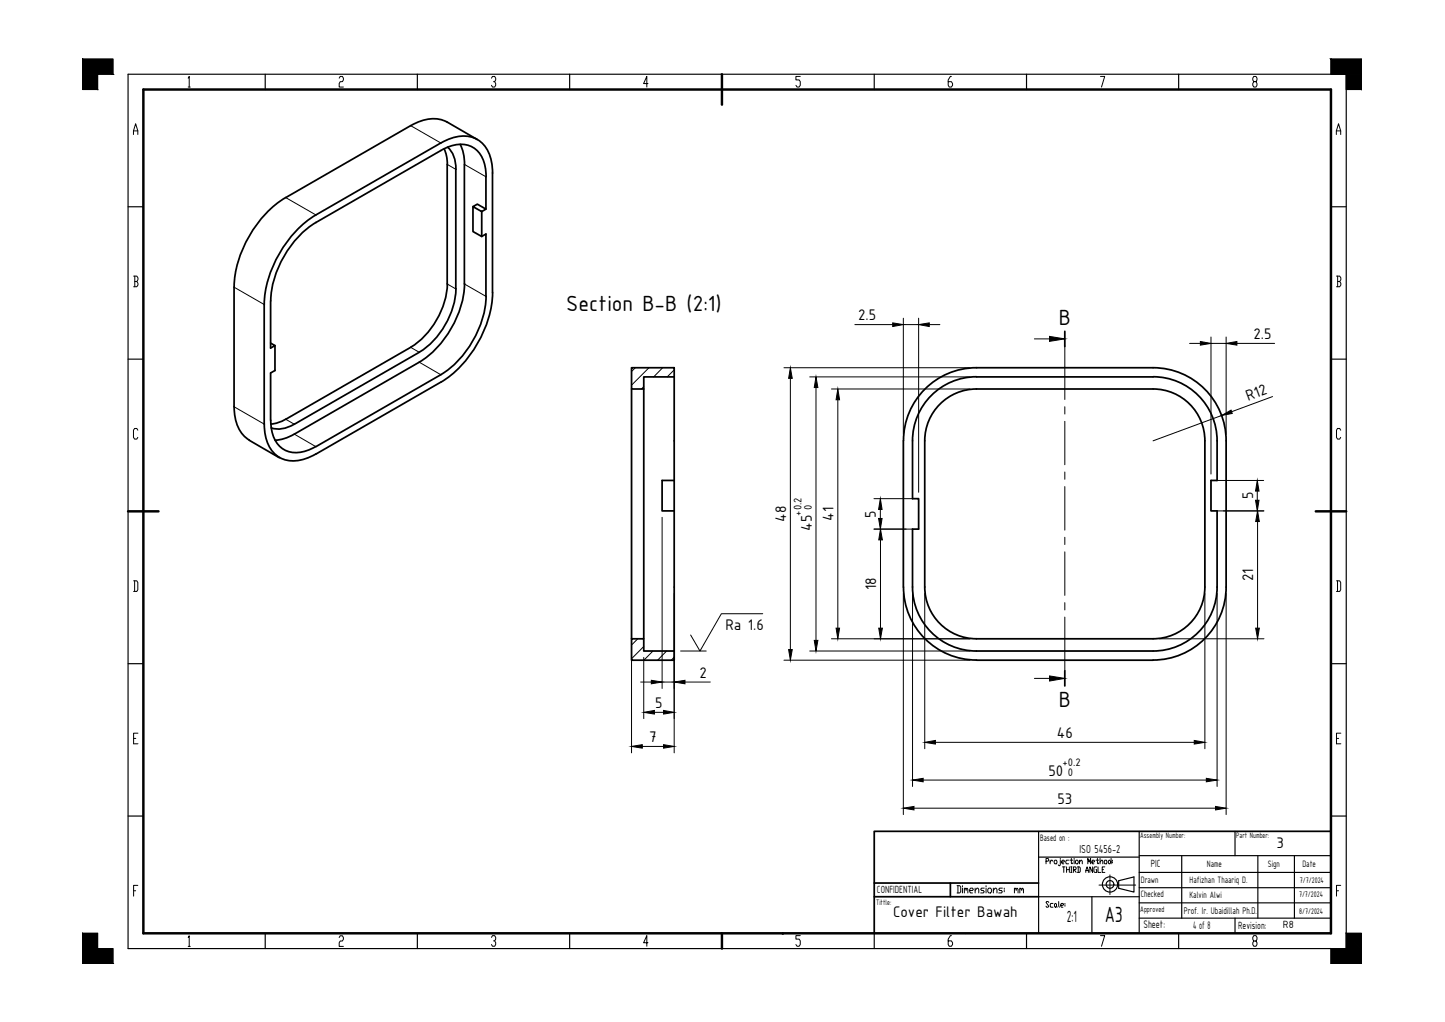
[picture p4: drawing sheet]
<svg xmlns="http://www.w3.org/2000/svg" width="420mm" height="297mm" viewBox="0 0 420 297" stroke-linecap="round" stroke-linejoin="round" font-family="sans-serif">
<!-- layer: TRIM -->
<g fill="#000" stroke="#000" stroke-width=".29">
<path d="M24 17.2l8.8 4.4v-4.4zM24 17.2l8.8 4.4h-8.8z"/>
<path d="M387 17.2l8.8 4.4v-4.4zM387 17.2l8.8 4.4h-8.8z"/>
<path d="M24 21.6l4.4 4.4v-4.4zM24 21.6l4.4 4.4h-4.4z"/>
<path d="M391.4 21.6l4.4 4.4v-4.4zM391.4 21.6l4.4 4.4h-4.4z"/>
<path d="M24 271.3l4.4 4.4v-4.4zM24 271.3l4.4 4.4h-4.4z"/>
<path d="M24 275.7l8.8 4.4v-4.4zM24 275.7l8.8 4.4h-8.8z"/>
<path d="M391.4 271.3l4.4 4.4v-4.4zM391.4 271.3l4.4 4.4h-4.4z"/>
<path d="M387 275.7l8.8 4.4v-4.4zM387 275.7l8.8 4.4h-8.8z"/>
</g>
<!-- layer: BORDER -->
<g fill="none" stroke="#000" stroke-width=".34">
<path d="M37.2 21.6h354.2v254.1h-354.2zM77.1 21.6v4.4M121.4 21.6v4.4M165.6 21.6v4.4M254.2 21.6v4.4M298.5 21.6v4.4M342.7 21.6v4.4M37.2 60.1h4.5M387 60.1h4.4M37.2 104.4h4.5M387 104.4h4.4M37.2 192.9h4.5"/>
<path d="M387 192.9h4.4M37.2 237.2h4.5M387 237.2h4.4M302 249.1h29.2M325.3 256l4.4-1.1v4.4l-4.4-1.1zM331.2 241.6v29.4M77.1 271.3v4.4M121.4 271.3v4.4M165.6 271.3v4.4M254.2 271.3v4.4M298.5 271.3v4.4M302 260.6h29.2"/>
<path d="M317.5 260.6v10.7M331.2 266.9h55.8M342.7 271.3v4.4M359.1 266.9v4.4"/>
<circle cx="322.8" cy="257.1" r="2.22"/>
<circle cx="322.8" cy="257.1" r="1.12"/>
</g>
<path d="M41.7 26h345.3v245.3h-345.3zM209.9 21.6v8.8M37.2 148.6h8.9M382.6 148.6h8.8M209.9 271.3v4.4M227.6 271.3v.1" fill="none" stroke="#000" stroke-width=".72"/>
<!-- layer: TRIM -->
<path d="M24 17.2h8.8v4.4h-4.4v4.4h-4.4zM387 17.2h8.8v8.8h-4.4v-4.4h-4.4zM24 271.3h4.4v4.4h4.4v4.4h-8.8zM387 275.7h4.4v-4.4h4.4v8.8h-8.8z" fill="none" stroke="#000" stroke-width=".29"/>
<!-- layer: TIPIS -->
<path d="M331.2 258h55.8M331.2 253.6h55.8M331.2 248.7h55.8M343.6 248.7v18.2M359.1 241.6v7.1M365.7 248.7v18.2M376.4 248.7v18.2M331.2 262.4h55.8" fill="none" stroke="#000" stroke-width=".34"/>
<!-- layer: BORDER -->
<g fill="none" stroke="#000" stroke-width=".29">
<path d="M38.8 39.1v-1.1l.6-2 .7 2v1.1M38.8 38h1.3M54.7 22.7l.3-.5v3.1M54.7 25.3h.6M98.6 22.7l.3-.5h.7l.3 .5-.3 1h-.7l-.3 .6v1h1.3M142.9 22.7l.3-.5h.6l.3 1-.3 .5h-.3M143.8 23.7l.3 .6-.3 1h-.6l-.3-.5M188.4 24.3h-1.3l1-2.1v3.1M232.7 22.2h-1.3v1h1l.3 .5v1.1l-.3 .5h-.6l-.4-.5M276.6 22.2h-.3l-.6 1v1.6l.3 .5h.6l.4-.5v-.5l-.4-.6h-.9M320 22.2h1.2l-.9 3.1M364.6 23.7l-.3-1 .3-.5h.6l.3 1-.3 .5h-.6l-.3 .6 .3 1h.6l.3-.5-.3-1.1"/>
<path d="M388.6 39.1v-1.1l.6-2 .6 2v1.1M388.6 38h1.2M38.8 80.2h1l.3 .6v.5l-.3 .5M39.2 81.8h.6l.3 .5v.5l-.3 .5h-1M39.2 80.2v3.1M388.6 80.2h.9l.4 .6v.5l-.4 .5M388.9 81.8h.6l.4 .5v.5l-.4 .5h-.9M388.9 80.2v3.1M40.1 125l-.3-.5h-.7l-.3 .5v2.1l.3 .5h.7l.3-.5M389.8 125l-.3-.5h-.6l-.3 .5v2.1l.3 .5h.6l.3-.5M38.8 168.8h1l.3 .5v2.1l-.3 .5h-1M39.1 168.8v3.1"/>
<path d="M388.6 168.8h.9l.3 .5v2.1l-.3 .5h-.9M388.9 168.8v3.1M38.8 214.6h.7M40.1 213.1h-1.3v3.1h1.3M388.6 214.6h.6M389.9 213.1h-1.3v3.1h1.3M38.8 258.9h.6M40.1 257.3h-1.3v3.2M278.3 257.4h.7l.3 .4v1.4l-.3 .3h-.7M278.5 257.4v2.1M279.9 257.4v.4M279.9 258.1v1.4"/>
<path d="M280.4 258.5l.3-.4 .2 .7M280.4 258.1v1.4M280.9 258.5l.3-.4 .2 .4v1M282 258.8h.8l.2-.3-.2-.4h-.6l-.2 .4v.7l.2 .3h.6M283.5 258.8l.6-.7h.2l.3 .4v1M283.5 258.1v1.4M286.2 258.1h-.8l-.3 .4 .3 .3h.5l.3 .4-.3 .3h-.8M286.7 257.4v.4M286.7 258.1v1.4M287.5 258.1h.5l.3 .4v.7l-.3 .3h-.5l-.3-.3v-.7zM288.8 258.8l.5-.7h.3l.3 .4v1M288.8 258.1v1.4"/>
<path d="M291.5 258.1h-.9l-.2 .4 .2 .3h.6l.3 .4-.3 .3h-.8M292 258.1v.4M292 258.8v.4M304.2 250.3h.5l.2-.3-.2-.5h-.5v1.6M305.3 250v1.1M306.1 250.3l-.4-.3-.4 .6M306.7 250h.4l.2 .3-.2 .8h-.4l-.2-.3zM308.3 250v1.4l-.2 .2-.4-.2M308.3 249.5v.3M308.7 250.6h.6l.2-.3-.2-.3h-.4l-.2 .3v.5l.2 .3h.4M308.9 252h.8M309.3 252v1.6"/>
<path d="M310.1 252v1.6M310.1 252.8h.8M310.7 250h-.6l-.2 .3 .2 .8h.6M310.9 252v1.6M311.1 250h.8M311.3 252h.4M311.3 253.6h.4M311.5 249.5v1.3l.2 .3 .2-.3M311.5 252v1.6M312.1 252.8h.6l.2-.3-.2-.5h-.6v1.6M312.3 249.5v.3M312.3 250v1.1"/>
<path d="M312.3 252.8l.6 .8M312.9 250h.4l.2 .3-.2 .8h-.4l-.2-.3zM313.3 252h.6l.2 .3v1l-.2 .3h-.6M313.5 252v1.6M313.9 250.6l.6-.6 .2 .3v.8M313.9 250v1.1M315.7 253.6l.4-1.6 .4 1.6M315.7 253h.8M316.3 251.1v-1.6l.4 1.1 .4-1.1v1.6M317.5 250.6h.6l.2-.3-.2-.3h-.4l-.2 .3v.5l.2 .3h.4M317.7 252v1.6l-.8-1.6v1.6M318.7 250h.8"/>
<path d="M318.9 252h-.6l-.2 .3v1l.2 .3h.6v-.8h-.2M319.1 249.5v1.3l.2 .3 .2-.3M319.3 252v1.6h.8M319.6 257.2h10.6M319.9 250.6l.6-.6 .2 1.1M319.9 249.5v1.6M320.5 252.8h.4M321.3 250h.4l.1 .3-.1 .8h-.4l-.2-.3zM321.3 252h-.8v1.6h.8M322.5 250l.6 .6-.4 .5-.4-.3zM322.7 254.3v5.7M323.1 249.5v1.6"/>
<path d="M323.5 250v.3M323.5 250.6v.2M388.6 258.9h.6M389.8 257.3h-1.2v3.2M54.7 272.5l.3-.5v3.1M54.7 275.1h.6M98.6 272.5l.3-.5h.7l.3 .5-.3 1h-.7l-.3 .5v1.1h1.3M142.9 272.4l.3-.5h.6l.3 1.1-.3 .5h-.3M143.8 273.5l.3 .5v.5l-.3 .5h-.6l-.3-.5M188.4 274h-1.3l1-2.1v3.1M232.7 271.9h-1.3v1.1h1l.3 .5v1l-.3 .5h-.6l-.4-.5M276.6 271.9h-.3l-.6 1.1v1.5l.3 .5h.6l.4-.5v-.5l-.4-.5h-.9"/>
<path d="M280.7 271.3v.1M305 262.3l-.3-.3h-.4l-.1 .3 .8 1.1-.3 .3h-.4l-.1-.3M306.2 262.6h-.7l-.1 .2 .1 .9h.7M306.8 262.6l.4 .2-.2 .9-.4-.3zM307.2 263.4l.2 .3M307.8 262v1.4l.2 .3M308.4 263.1h.7l.2-.3-.2-.2h-.5l-.2 .2 .2 .9h.5M309.7 262.6v.2M309.7 263.1v.3M320 271.9h1.2l-.9 3.1M364.6 273.5l-.3-.5v-.6l.3-.5h.6l.3 .5v.6l-.3 .5h-.6l-.3 .5 .3 1h.6l.3-.5-.3-1"/>
</g>
<!-- layer: TEBAL -->
<path d="M254.2 256.7h47.8M276.3 256.7v3.9M387 241.6h-132.8v29.7M254.2 260.6h47.8" fill="none" stroke="#000" stroke-width=".51"/>
<path d="M302 241.6v29.7" fill="none" stroke="#000" stroke-width=".34"/>
<!-- layer: FD_Dimensions -->
<g fill="none" stroke="#000" stroke-width=".29">
<path d="M248.6 94.3h11M262.7 92.5v33.8M262.7 94.3h4.4M267.1 92.5v50.6M270.2 94.3h3.1M345.9 99.8h3.1M352.1 97.9v39.9M352.1 99.8h4.4M356.5 97.9v28.4M359.6 99.8h11M228 106.9h54.1M229.8 110v78.8"/>
<path d="M235.4 109.5h46.7M237.3 112.6v73.5M241.8 113.1h40.3M243.6 116.2v66.4M370 115.3l-11.9 4.4M354 139.6h13.4M355.2 120.8l-19.9 7.3M192.5 150.4v49.7M254.1 153.8h11.1M254.1 144.9h11.1M256 148.1v2.6M256 156.9v25.7"/>
<path d="M354 148.5h13.5M365.6 142.7v2.7M365.7 151.6v31M183.6 172.5v46.3M196 172.5v46.3M262.7 172.5v64.3M265.3 172.5v56.1M268.9 172.5v45.1M350.3 172.5v45.1M353.9 172.5v56.1M356.5 172.5v64.3M186.3 198.2h3.1"/>
<path d="M187.2 191.1v17.8M192.5 198.2h3.5M199.2 198.2h7.3M228 191.9h54.1M235.4 189.2h46.7M241.8 185.7h40.3M337.1 185.7h30.4M186.8 216.9h6.1M190.3 207h2.6M272 215.8h75.2M265.8 234.9h87.6M268.4 226.7h82.4"/>
</g>
<g fill="#000" stroke="#000" stroke-width=".29">
<path d="M259.6 93.8l3.1 .5-3.1 .6zM267.1 94.3l3.1-.5v1.1zM349 99.3l3.1 .5-3.1 .5zM356.5 99.8l3.1-.5v1zM229.8 106.9l.6 3.1h-1.1zM237.3 109.5l.5 3.1h-1zM243.6 113.1l.5 3.1h-1zM355.2 120.8l2.8-1.6 .3 1zM256 144.9l.5 3.2h-1zM255.5 150.7h1l-.5 3.1zM256 153.8l.6 3.1h-1.1zM365.1 145.4h1l-.5 3.1z"/>
<path d="M365.6 139.6l.5 3.1h-1zM365.7 148.5l.5 3.1h-1.1zM189.4 197.7l3.1 .5-3.1 .5zM196 198.2l3.2-.5v1zM229.3 188.8h1.1l-.6 3.1zM236.8 186.1h1l-.5 3.1zM243.1 182.6h1l-.5 3.1zM255.5 182.6h1.1l-.6 3.1zM365.1 182.6h1.1l-.5 3.1zM183.6 216.9l3.2-.5v1.1zM187.2 207l3.1-.5v1zM192.9 216.4l3.1 .5-3.1 .6z"/>
<path d="M192.9 206.5l3.1 .5-3.1 .5zM268.9 215.8l3.1-.6v1.1zM347.2 215.2l3.1 .6-3.1 .5zM262.7 234.9l3.1-.5v1zM265.3 226.7l3.1-.5v1zM350.8 226.2l3.1 .5-3.1 .5zM353.4 234.4l3.1 .5-3.1 .5z"/>
</g>
<!-- layer: Hatching -->
<path d="M184.7 106.9l-1.1 1.1M187.2 112.4l-.7 .7M188.7 106.9l-5.1 5.1M192.7 106.9l-2.6 2.6M196 107.5l-2 2M185.4 185.7l-1.8 1.8M187.2 187.9l-3.6 3.6M189.9 189.2l-2.7 2.7M193.8 189.2l-2.6 2.7M196 191l-.8 .9" fill="none" stroke="#000" stroke-width=".29"/>
<!-- layer: Smart Centers -->
<path d="M309.6 100.5v15.6M309.6 118.2v2.1M309.6 122.5v12.6M309.6 137.2v2.1M309.6 141.4v12.7M309.6 156.2v2.1M309.6 160.4v12.6M309.6 175.2v2.1M309.6 179.4v15.6" fill="none" stroke="#000" stroke-width=".29"/>
<!-- layer: Visible -->
<g fill="none" stroke="#000" stroke-width=".51">
<path d="M119.4 36.5l-36.3 20.9a33.1 33.1 0 0 0-15 26M130 35.5l8.8 5M130 35.5a10.5 10.5 0 0 0-10.6 1M128.2 43.8l-36.4 20.9M128.2 43.7a8.9 8.9 0 0 1 9.8-.6 9.4 9.4 0 0 1 3.3 8.3M129.1 43.2l.8 2.4 .2 2.2-.1 34.7a23.3 23.3 0 0 1-10.6 18.4M130.1 42.8a7.9 7.9 0 0 1 2.5 6.4M132.5 49.2v34.8M133.8 42a12.2 12.2 0 0 1 1.3 5.8l-.1 34.7M141.3 51.4v9.4M91.9 64.6a29.1 29.1 0 0 0-13.2 22.8M137.5 60.1l1.3-.8 2.5 1.5-1.2 .7z"/>
<path d="M137.5 60.1v7.2l2.6 1.4 1.2-.7v18.1a28.9 28.9 0 0 1-13.1 22.8l-36.4 20.9M140.1 61.5v7.2M68.1 83.5v34.7M78.7 87.4v13.8l1.3-.8-1.3-.7M132.6 83.9a23.5 23.5 0 0 1-10.7 18.5M135.1 82.5a29.1 29.1 0 0 1-13.2 22.8l-36.3 20.9a12.4 12.4 0 0 1-5.6 1.7M68.1 118.2a10.8 10.8 0 0 0 4.4 9.7M80 100.4v7.3l-1.3 .7v13.8M119.4 101l-36.3 20.8-1.9 .9-2.4 .6M121.9 102.4l-36.3 20.9M128.2 111.1l-36.4 20.9M128.2 111.1a33 33 0 0 0 15-26.1v-34.7a10.6 10.6 0 0 0-4.4-9.8 10.6 10.6 0 0 0-10.6 1.1l-36.4 20.9a33.2 33.2 0 0 0-15 26v34.8"/>
<path d="M183.6 106.9h12.4v2.6h-8.8v3.6h-3.6zM183.6 113.1v72.6M187.2 113.1v72.6M196 109.5v39h-3.5v-8.9h3.5M283.9 109.5h51.4M283.9 109.5a18.6 18.6 0 0 0-18.6 18.6M335.3 109.5a18.6 18.6 0 0 1 18.6 18.6M72.5 128l8.7 5M76.8 123.2a10.6 10.6 0 0 0 4.5 9.7 10.6 10.6 0 0 0 10.6-1M78.7 122.1a9 9 0 0 0 4.4 8.8 9.3 9.3 0 0 0 8.8-1.1M85.6 123.3a8.2 8.2 0 0 1-6.7 1.1M262.7 128.1v42.5"/>
<path d="M262.7 128.1a21.2 21.2 0 0 1 21.2-21.2h51.4a21.2 21.2 0 0 1 21.2 21.2M265.3 128.1v16.8h1.8v8.9h-1.8v16.8a18.6 18.6 0 0 0 18.6 18.6h51.4a18.6 18.6 0 0 0 18.6-18.6v-22.1h-1.8v-8.9h1.8v-11.5M268.9 128.1a15 15 0 0 1 15-15h51.4a15 15 0 0 1 15 15M268.9 128.1v42.5a15 15 0 0 0 15 15.1h51.4a15 15 0 0 0 15-15.1v-42.5M356.5 128.1v42.5a21.2 21.2 0 0 1-21.2 21.2M196 148.5v40.7M262.7 170.6a21.2 21.2 0 0 0 21.2 21.2M183.6 185.7h3.6v3.5h8.8v2.7h-12.4zM283.9 191.9h51.4"/>
</g>
<!-- layer: Visible Narrow -->
<path d="M119.4 36.5l8.8 5.1M83.1 57.4l8.7 5.1M130 47.8l2.5 1.4M135 47.8l6.3 3.6M68.1 83.5l8.7 5M130 82.5l2.5 1.5M135 82.5l6.3 3.6M68.1 118.2l8.7 5.1M119.4 101l2.5 1.4M121.9 105.3l6.3 3.6M83.1 121.9l2.5 1.4M85.6 126.2l6.2 3.6" fill="none" stroke="#000" stroke-width=".29"/>
<!-- layer: Section Lines -->
<path d="M309.6 96.3v4.4M309.6 195v4.4" fill="none" stroke="#000" stroke-width=".51"/>
<path d="M300.8 98.5h4.4M300.8 197.2h4.4" fill="none" stroke="#000" stroke-width=".29"/>
<path d="M305.2 97.8l4.4 .7-4.4 .7zM305.2 196.5l4.4 .7-4.4 .7z" fill="#000" stroke="#000" stroke-width=".29"/>
<path d="M221.8 178.4h-12.1l-6.2 10.8-2.7-4.6M197.9 189.2h7.4" fill="none" stroke="#000" stroke-width=".29"/>
<g font-size="6.9">
<text x="164.7" y="90.3">Section B-B (2:1)</text>
<text x="307.8" y="94.5">B</text>
<text x="307.8" y="205.6">B</text>
<text x="321.2" y="268.1">A3</text>
</g>
<text font-size="5.1" x="310.2" y="268.1">2:1</text>
<g font-size="4.8">
<text x="249.5" y="93.1">2.5</text>
<text x="364.4" y="98.5">2.5</text>
<text x="362.9" y="116.6" transform="rotate(-20 362.9 116.6)">R12</text>
<text x="364.3" y="145.1" transform="rotate(-90 364.3 145.1)">5</text>
<text x="228.6" y="151.7" transform="rotate(-90 228.6 151.7)">48</text>
<text x="236" y="154.3" transform="rotate(-90 236 154.3)">45</text>
<text x="242.4" y="151.4" transform="rotate(-90 242.4 151.4)">41</text>
<text x="254.7" y="150.5" transform="rotate(-90 254.7 150.5)">5</text>
<text x="254.8" y="171.6" transform="rotate(-90 254.8 171.6)">18</text>
<text x="364.4" y="168.9" transform="rotate(-90 364.4 168.9)">21</text>
<text x="210.9" y="183">Ra 1.6</text>
<text x="203.4" y="197">2</text>
<text x="190.5" y="205.8">5</text>
<text x="188.8" y="215.7">7</text>
<text x="307.3" y="214.5">46</text>
<text x="304.8" y="225.5">50</text>
<text x="307.5" y="233.7">53</text>
<text x="371.2" y="246.6">3</text>
<text x="259.7" y="266.5">Cover Filter Bawah</text>
</g>
<text font-size="4.4" x="293.9" y="260.7">mm</text>
<text font-size="3.6" x="313.8" y="248">ISO 5456-2</text>
<g font-size="3.4">
<text x="233.1" y="149.8" transform="rotate(-90 233.1 149.8)">+0.2</text>
<text x="236" y="148.3" transform="rotate(-90 236 148.3)">0</text>
<text x="309" y="222.5">+0.2</text>
<text x="310.5" y="225.5">0</text>
<text x="332.5" y="269.6">Sheet:</text>
<text x="346.9" y="269.9">4 of 8</text>
</g>
<g font-size="3.3">
<text x="334.6" y="252">PIC</text>
<text x="255" y="259.5">CONFIDENTIAL</text>
<text x="360" y="269.9">Revision:</text>
<text x="373" y="269.9">R8</text>
</g>
<text font-size="3" x="344.2" y="265.6">Prof. Ir. Ubaidillah Ph.D.</text>
<g font-size="2.9">
<text x="302.5" y="244.3">Based on :</text>
<text x="350.9" y="252">Name</text>
<text x="368.7" y="252">Sign</text>
<text x="378.7" y="252">Date</text>
<text x="331.7" y="256.7">Drawn</text>
<text x="345.9" y="256.7">Hafizhan Thaariq D.</text>
<text x="331.7" y="260.8">Checked</text>
<text x="345.8" y="261">Kalvin Alwi</text>
</g>
<g font-size="2.5">
<text x="331.5" y="243.7">Assembly Number:</text>
<text x="359.5" y="243.7">Part Number:</text>
<text x="378" y="256.7">7/7/2024</text>
<text x="254.7" y="262.9">Tittle:</text>
<text x="377.7" y="260.8">7/7/2024</text>
<text x="331.5" y="265.1">Approved</text>
<text x="377.8" y="265.7">8/7/2024</text>
</g>
</svg>
